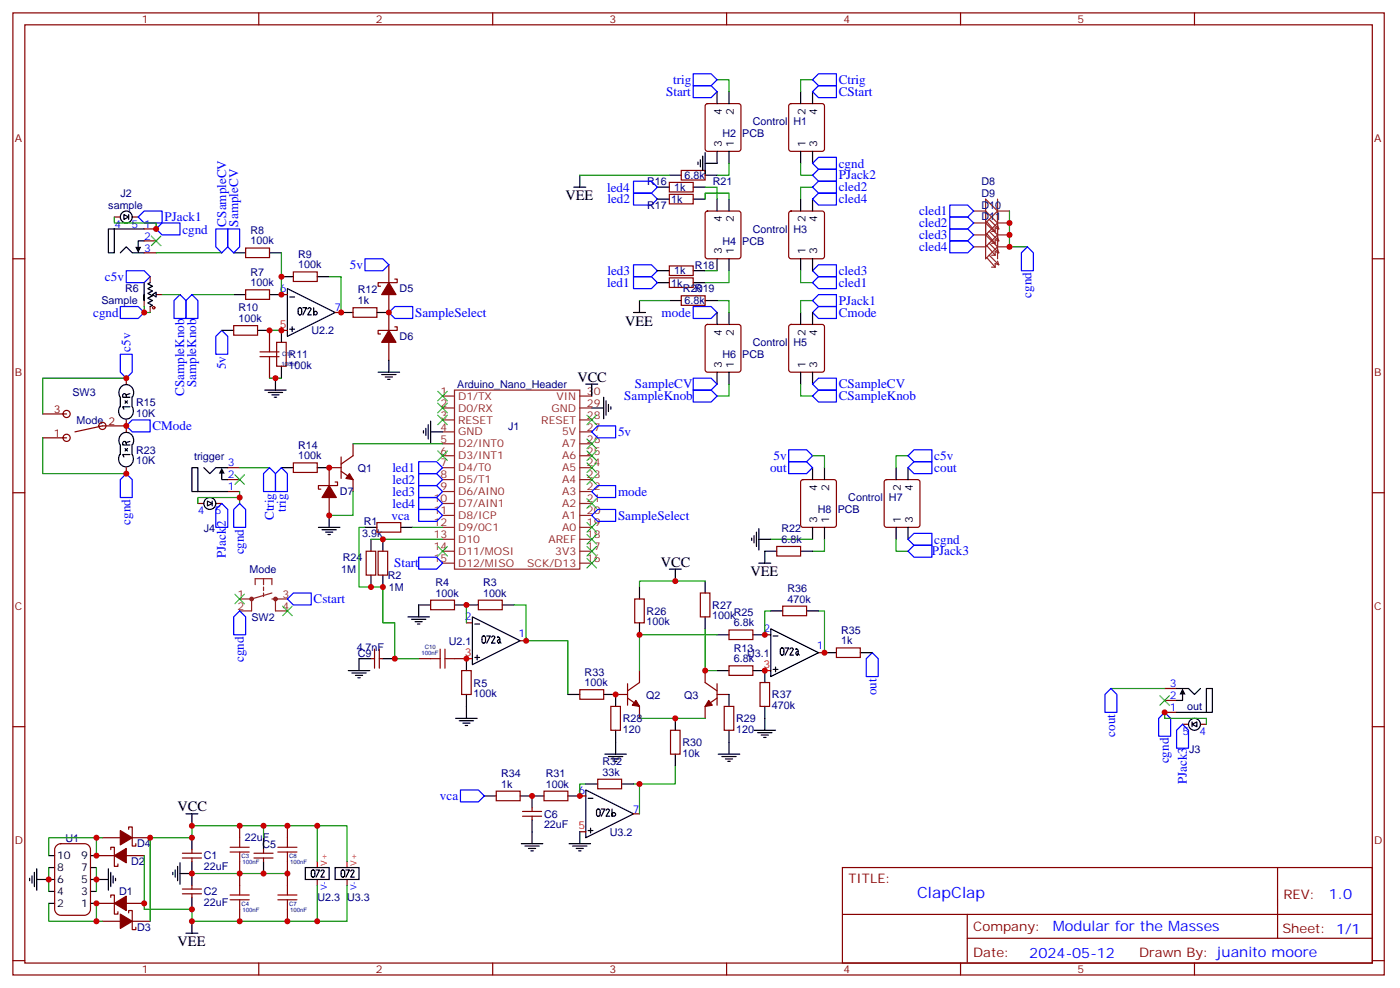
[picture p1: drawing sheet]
<svg xmlns="http://www.w3.org/2000/svg" width="414mm" height="292mm" viewBox="0 0 414 292" stroke-linecap="round" stroke-linejoin="round" font-family="sans-serif">
<g fill="none" stroke="#870000" stroke-width=".35">
<path d="M3.8 3.8h405.4v284.3h-405.4zM7.3 7.3h398.3v277.3h-398.3zM76.5 3.8v3.5M145.6 3.8v3.5M214.8 3.8v3.5M283.9 3.8v3.5M353.1 3.8v3.5M208.7 30.8l.4-.2h9.2l.5 .2 .2 .5v12.7l-.2 .5-.5 .2h-9.2l-.5-.2-.2-.5v-12.7zM233.3 30.8l.5-.2h9.2l.5 .2 .2 .5v12.7l-.2 .5-.5 .2h-9.2l-.5-.2-.2-.5v-12.7zM197.8 57.4h7.1v2.9h-7.1zM197.8 53.9h7.1v2.8h-7.1zM201.4 50.4h7v2.8h-7z"/>
<path d="M3.8 76.5h3.5M33.8 64.1h1.8M39.1 64.1h1.8M42.6 67.7h3.5M42.6 71.2h3.5M42.6 74.7h3.5M72.6 73.3h7.1v2.8h-7.1zM114.9 78.2v5.3M197.8 78.6h7.1v2.8h-7.1zM208.7 62.6l.4-.2h9.2l.5 .2 .2 .5v12.7l-.2 .5-.5 .2h-9.2l-.5-.3-.2-.4v-12.7zM233.3 62.6l.5-.2h9.2l.5 .2 .2 .5v12.7l-.2 .5-.5 .2h-9.2l-.5-.3-.2-.4v-12.7zM405.6 76.5h3.6"/>
<path d="M46.1 87.1h1.8M69.1 96.2h7v2.9h-7zM72.6 85.7h7.1v2.8h-7.1zM79.7 97.6v3.6M83.2 97.6h1.7M83.2 87.1h1.7M86.7 80.4h7.1v2.8h-7.1zM99.1 92.4h1.7M104.4 90.9h7v2.9h-7zM114.9 87.1v10.5M116.7 82.5h.7v1h-5.6v1.1h.7M116.7 96.6h.7v1h-5.6v1.1h.7"/>
<path d="M197.8 82.1h7.1v2.8h-7.1zM201.4 87.4h7v2.8h-7zM208.7 96.1l.4-.2h9.2l.5 .2 .2 .5v12.7l-.2 .5-.5 .2h-9.2l-.5-.2-.2-.5v-12.7zM233.3 96.1l.5-.2h9.2l.5 .2 .2 .5v12.7l-.2 .5-.5 .2h-9.2l-.5-.2-.2-.5v-12.7zM37.3 111.8v1.7M79.7 108.2v3.6M81.8 101.2h2.8v7h-2.8zM114.9 101.2v5.3M12.6 122.3h7.1M12.6 129.4h7.1M37.3 124.1v3.5M37.3 138.2v1.8"/>
<path d="M37.3 125.9h-7l-8.1 1.7M67.3 138.2h3.5M86.7 136.8h7.1v2.8h-7.1zM100.8 139.3l3.6 2.4v3.6M100.8 138.2h-3.5v5.3M100.8 135v6.4M104.4 131.2v3.5l-3.6 2.5M3.8 145.6h3.5M58.5 148.8h1.8M63.8 148.8h1.7M67.3 145.3h3.5M67.3 141.7h3.5"/>
<path d="M97.3 147v5.3M99.1 142.5h.7v1h-5.7v1.1h.7M111.4 154.4h7.1v2.9h-7.1zM236.9 142l.4-.3h9.2l.5 .3 .2 .5v12.7l-.2 .5-.5 .2h-9.2l-.5-.3-.2-.4v-12.7zM261.6 142l.4-.3h9.2l.5 .3 .2 .5v12.7l-.2 .5-.5 .2h-9.2l-.5-.3-.2-.4v-12.7zM405.6 145.6h3.6M108.2 162.9h2.9v7.1h-2.9zM111.8 162.9h2.8v7.1h-2.8zM127.3 177.4h7v2.8h-7zM141.4 177.4h7v2.8h-7zM187.6 177h2.8v7.1h-2.8zM207 175.3h2.8v7h-2.8z"/>
<path d="M229.6 161.5h7v2.8h-7zM231.4 179.1h7v2.9h-7zM109.6 194.7h1.1M110.7 191.8v5.7M112.1 191.8v5.7M112.1 194.7h1.1M123.8 194.7h3.5M134.3 194.7h3.6M136.5 198.2h2.8v7h-2.8zM137.9 184.1h1.7M153.7 189.4h1.8M189 198.2v3.5l-3.5 2.5"/>
<path d="M208.4 198.2v3.5l3.5 2.5M215.5 196.8h7v2.8h-7zM215.5 186.2h7v2.8h-7zM226.1 187.6h1.7M241.9 192.9h1.8M247.2 191.5h7.1v2.8h-7.1zM3.8 214.8h3.5M171.4 203.8h7v2.9h-7zM180.6 208.8h2.8v7h-2.8zM182 205.2h3.5M185.5 206.3l3.5 2.5v3.5M185.5 202.1v6.3"/>
<path d="M198.2 215.8h2.8v7.1h-2.8zM211.9 205.2h3.6M211.9 206.3l-3.5 2.5v3.5M211.9 202.1v6.3M214.1 208.8h2.8v7h-2.8zM224.6 201.7h2.9v7.1h-2.9zM344.2 210.5h3.6M344.2 207h3.6M344.2 203.5h3.6M349.5 214.1h1.8M354.8 214.1h1.8M405.6 214.8h3.6"/>
<path d="M146.7 233.8h7v2.8h-7zM154.4 239.8h5.7M157.3 238.8v1M160.8 233.8h7.1v2.8h-7.1zM171.4 235.2h1.7M176.7 230.3h7v2.8h-7zM16.7 249.9l1.2-.6h7.1a1.76 1.76 0 0 1 1.7 1.8v17.6a1.89 1.89 0 0 1-1.7 1.8h-7.1a1.89 1.89 0 0 1-1.7-1.8v-17.6zM28.5 252.9h5.3M30.3 247.6h5.3M32.7 251.1v-.7h1.1v5.6h1.1v-.7M37.3 252.9h5.3M38 245.1v-.7h1.1v5.6h1v-.7"/>
<path d="M39.1 247.6h5.3M53.9 253.6h5.6M53.9 252.2h5.6M56.7 251.1v1.1M56.7 253.6v1M70.8 244.1v3.5M70.8 254.6v7.1M75.1 253.6h5.6M75.1 252.2h5.6M77.9 251.1v1.1M77.9 253.6v1M84.9 244.1v3.5"/>
<path d="M84.9 254.6v7.1M93.8 259.9v1.8M102.6 259.9v1.8M154.4 241.2h5.7M157.3 241.2v1.1M171.4 245.8h1.7M187.3 240.5h1.7M249 256.4h156.6v28.2h-156.6zM377.6 256.4v20.9M28.5 267h5.3M30.3 272.3h5.3M32.7 265.2v-.7h1.1v5.7h1.1v-.7"/>
<path d="M37.3 267h5.3M38 269.8v-.7h1.1v5.6h1v-.7M39.1 272.3h5.3M53.9 264.2h5.6M53.9 262.7h5.6M56.7 261.7v1M56.7 264.2v1M70.8 268.7v3.6M84.9 268.7v3.6M249 270.2h156.5M285.9 277.3h119.6M285.9 270.2v14.2"/>
<path d="M3.8 283.9h3.5M76.5 284.6v3.5M145.6 284.6v3.5M214.8 284.6v3.5M283.9 284.6v3.5M353.1 284.6v3.5M405.6 283.9h3.6"/>
<circle cx="19.7" cy="122.3" r="1.06"/>
<circle cx="19.7" cy="129.4" r="1.06"/>
<circle cx="30.3" cy="125.9" r="1.06"/>
</g>
<g fill="none" stroke="#000" stroke-width=".35">
<path d="M211.9 27.1v3.5M215.5 27.1v3.5M236.6 27.1v3.5M240.2 27.1v3.5M169.6 55.3h3.5M171.4 51.8v3.5M194.3 58.8h3.5M194.3 55.3h3.5M197.8 51.8h3.6M204.9 58.8h3.5M204.9 55.3h3.5M206.3 47.9v.7"/>
<path d="M207 47.2v2.1M207.7 46.1v4.3M208.4 51.8h3.5M208.4 45.1v6.3M211.9 44.7v3.6h-3.5M211.9 58.8v3.6M215.5 44.7v3.6M215.5 58.8v3.6M236.6 44.7v3.6M236.6 58.8v3.6M240.2 44.7v3.6M240.2 58.8v3.6"/>
<path d="M33.8 67.7h-1.8v7h1.8v-7h8.8M35.6 74.7l1.7-1.7 1.8 1.7h3.5M36.6 63.4l1.4 .7-1.4 .7zM38 63.4v1.4M42.6 71.2h-1.7v1.8M69.1 74.7h3.5M79.7 74.7h3.5M211.9 76.5v3.5M215.5 76.5v3.5M236.6 76.5v3.5M240.2 76.5v3.5M42.6 83.5v5.3v-1.7"/>
<path d="M44.4 83.5l-.7 .4 1.4 .7-1.4 .7 1.4 .7-1.4 .7 1.4 .7-1.4 .7 1.4 .7-1.4 .7 1.4 .7-.7 .4M45.1 87.1l1-.7v1.4zM65.5 97.6h3.6M69.1 87.1h3.5M76.1 97.6h3.6M79.7 87.1h3.5M83.2 81.8h3.5M83.2 97.6v3.6M84.9 85.3l14.2 7.1-14.2 7zM85.7 87.8h1.4M85.7 97.3h1.4M86.4 96.6v1.4"/>
<path d="M88.5 90.9h.3a1.76 1.76 0 0 1 0 2.2h-.3M88.8 90.9h-.3a1.76 1.76 0 0 0 0 2.2h.3M89.5 90.9h1.1l-1.1 2.2M90.9 91.3l.4-.4h.4l.3 .4-1.1 1.8h1.1M92.7 90.9v2.2v-.4l.4 .4h.3l.4-.4v-.3l-.4-.4h-.3l-.4 .4M93.8 81.8h3.5M100.8 92.4h3.6M111.4 92.4h3.5M187.3 92.4h3.5M189 88.8v3.6M194.3 83.5h3.5M194.3 80h3.5"/>
<path d="M197.8 88.8h3.6M204.9 83.5h3.5M204.9 80h3.5M208.4 88.8h3.5M211.9 92.4v3.5M215.5 92.4v3.5M236.6 92.4v3.5M240.2 92.4v3.5M35.6 117.4v2.8M37 118.5l.7 .7M37.7 118.5l-.7 .7M38.4 116.3l-1.1 .4v.4v-.4l-.3-.4h-.4l-.3 .4v.7h2.1"/>
<path d="M39 117.3v2.8M39.2 117.3a2.29 2.29 0 0 0-.3-3 2.29 2.29 0 0 0-3.1 0 2.29 2.29 0 0 0-.3 3M78.2 115.3h6.4M79.3 116h4.2M80.4 116.7h2.1M81.1 117.4h.7M81.4 111.8v3.5M83.2 108.2v3.6M111.8 110h6.3M112.8 110.7h4.3M113.9 111.4h2.1M114.6 112.1h.7"/>
<path d="M114.9 106.5v3.5M173.1 113.5h3.6M174.9 113.5v3.6M178.4 117.4v6.4M179.1 118.5v4.2M179.8 119.5v2.1M211.9 110v3.5M215.5 110v3.5M236.6 110v3.5M240.2 110v3.5M35.6 131.5v2.8M37 132.6l.7 .7"/>
<path d="M37.7 132.6l-.7 .7M38.4 120.2h-2.1l.3 .7M38.4 134.3h-2.1l.3 .7M38.4 130.5l-1.1 .3v.4v-.4l-.3-.3h-.4l-.3 .3v.7h2.1M39 131.4v2.8M39.1 120.2a2.29 2.29 0 0 1-.3 3.1 2.29 2.29 0 0 1-3.1 0 2.29 2.29 0 0 1-.3-3.1M39.1 134.3a2.29 2.29 0 0 1-.3 3.1 2.29 2.29 0 0 1-3.1 0 2.29 2.29 0 0 1-.3-3.1M39.2 131.4a2.29 2.29 0 0 0-.3-3 2.29 2.29 0 0 0-3.1 0 2.29 2.29 0 0 0-.3 3M60.3 138.2l1.7 1.8 1.8-1.8h3.5M65.5 140v1.7h1.8M83.2 138.2h3.5M93.8 138.2h3.5"/>
<path d="M125.2 127.3v.7M125.9 126.6v2.1M126.6 125.5v4.3M127.3 127.6h3.5M127.3 124.5v6.3M174.9 120.6h3.5M180.6 120.2v.7M240.2 138.2v3.5M243.7 138.2v3.5M264.9 138.2v3.5M268.4 138.2v3.5M58.5 145.3h-1.8v-7.1h1.8v7.1h8.8"/>
<path d="M61.3 148.1l1.4 .7-1.4 .7zM62.7 148.1v1.4M94.1 155.9h6.4M95.2 156.6h4.2M96.2 157.3h2.2M96.9 158h.7M97.3 152.3v3.6M107.9 155.9h3.5M109.6 159.4v3.5M113.2 159.4v3.5M118.5 155.9h3.5M222.2 159v.7"/>
<path d="M222.9 158.3v2.1M223.6 157.3v4.2M224.3 159.4h3.5M224.3 156.2v6.4M240.2 155.9v3.5M243.7 155.9v3.5M264.9 155.9v3.5M268.4 155.9v3.5M109.6 170v3.5M113.2 170v3.5M127.3 178.8h-3.5v3.5M134.3 178.8h7.1"/>
<path d="M148.4 178.8h3.6M189 173.5v3.5M197.8 168.2h3.6M199.6 168.2v3.5M208.4 171.7v3.6M224.3 166.4h3.5M229.6 162.9h-3.5v3.5M236.6 162.9h3.6M102.9 198.2h6.4M104 198.9h4.2M105.1 199.6h2.1M109.6 194.7h-3.5v3.5"/>
<path d="M113.2 194.7h3.5M120.6 182.3h6.3M121.6 183h4.3M122.7 183.7h2.1M123.4 184.4h.7M137.9 194.7v3.5M139.6 182.3l14.1 7.1-14.1 7zM140.3 184.4h1.4M140.3 194.3h1.4M141 193.6v1.4M142.8 188h.4a1.76 1.76 0 0 1 0 2.1h-.4M143.2 188h-.4a1.76 1.76 0 0 0 0 2.1h.4"/>
<path d="M143.9 188h1l-1 2.1M145.3 188.3l.3-.3h.4l.3 .3-1 1.8h1M147.4 188.3h-.4h.4l.3 .4v.3h-.3l-.4 .4v.3l.4 .4M147.7 189v.7l-.3 .4 .3-.4 .4 .4M189 184.1v3.5M208.4 182.3v3.5M211.9 198.2h3.6M211.9 187.6h3.6M222.5 198.2h3.6v3.5M222.5 187.6h3.6M227.8 185.8l14.1 7.1-14.1 7.1zM227.8 180.6h3.6"/>
<path d="M228.5 188h1.4M228.5 197.8h1.4M229.2 197.1v1.4M231 191.5h.4a1.76 1.76 0 0 1 0 2.1h-.4M231.4 191.5h-.4a1.76 1.76 0 0 0 0 2.1h.4M232.1 191.5h1l-1 2.1M233.5 191.8l.3-.3h.4l.3 .3-1 1.8h1M235.6 191.8h-.4h.4l.3 .4v.3h-.3l-.4 .4v.4l.4 .3M235.9 192.5v.8l-.3 .3 .3-.3 .4 .3M238.4 180.6h3.5M243.7 192.9h3.5M254.3 192.9h3.5"/>
<path d="M105.8 200.3h.7M134.7 212.3h6.3M135.7 213h4.3M136.8 213.7h2.1M137.5 214.4h.7M137.9 205.2v7.1M167.9 205.2h3.5M178.4 205.2h3.6v3.6M182 215.8v7.1M199.6 212.3v3.5M215.5 205.2v3.6M215.5 215.8v7.1"/>
<path d="M222.9 215.8h6.3M223.9 216.5h4.3M225 217.2h2.1M225.7 217.9h.7M226.1 208.8v7M347.8 203.5h3.5l1.8 1.7 1.7-1.7M347.8 210.5h8.8v-7h1.8v7h-1.8M349.5 205.2v1.8h-1.7M352.4 214.1l1.4-.7v1.4zM352.4 213.4v1.4M143.2 235.2h3.5M153.7 235.2h7.1"/>
<path d="M157.3 235.2v3.6M167.9 235.2h3.5M173.1 233.5l14.2 7-14.2 7.1zM173.1 231.7h3.6M173.8 235.9h1.5M176.7 239.1h.3a1.76 1.76 0 0 1 0 2.1h-.3M177 239.1h-.3a1.76 1.76 0 0 0 0 2.1h.3M177.7 239.1h1.1l-1.1 2.1M178.8 222.9h6.3M179.1 239.5l.4-.4h.3l.4 .4-1.1 1.7h1.1M179.8 223.6h4.3M180.9 239.1v2.1v-.3l.4 .3h.3l.4-.3v-.4l-.4-.3h-.3l-.4 .3"/>
<path d="M180.9 224.3h2.1M181.6 225h.7M183.7 231.7h3.6M199.6 222.9v3.5M212.3 222.9h6.4M213.4 223.6h4.2M214.4 224.3h2.1M215.1 225h.7M8.7 259.6v.7M9.5 258.9v2.1M10.2 257.8v4.2M10.9 259.9h5.3"/>
<path d="M10.9 256.8v6.3M14.4 256.4h1.8M14.4 252.9h1.8M26.7 259.9h5.3M26.7 256.4h1.8M26.7 252.9h1.8M32 256.8v6.3M32.7 257.8v4.2M33.4 258.9v2.1M34.1 259.6v.7M51.1 257.8v.7M51.8 257.1v2.1"/>
<path d="M52.5 256v4.3M53.2 258.2h3.5M53.2 255v6.3M55 240.5h3.5M56.7 240.5v3.6M56.7 247.6v3.5M56.7 254.6v7.1M77.9 247.6v3.5M77.9 254.6v3.6M90.2 256.4h7.1v3.5h-7.1zM92.4 257.1h.3a1.76 1.76 0 0 1 0 2.1h-.3M92.7 257.1h-.3a1.76 1.76 0 0 0 0 2.1h.3"/>
<path d="M93.4 257.1h1.1l-1.1 2.1M94.8 257.5l.4-.4h.3l.4 .4-1.1 1.7h1.1M99.1 256.4h7v3.5h-7zM101.2 257.1h.3a1.76 1.76 0 0 1 0 2.1h-.3M101.5 257.1h-.3a1.76 1.76 0 0 0 0 2.1h.3M102.2 257.1h1.1l-1.1 2.1M103.6 257.5l.4-.4h.4l.3 .4-1.1 1.7h1.1M154.1 249.3h6.3M155.2 250h4.2M156.2 250.8h2.1M156.9 251.5h.7M157.3 242.3v7"/>
<path d="M168.2 249.3h6.4M169.3 250h4.2M170.3 250.8h2.1M171 251.5h.7M171.4 245.8v3.5M173.8 245.5h1.5M174.6 244.8v1.4M14.4 267h1.8M14.4 263.5h1.8M26.7 267h1.8M26.7 263.5h1.8M55 275.8h3.5"/>
<path d="M56.7 265.2v3.5M56.7 272.3v3.5"/>
<circle cx="37.3" cy="64.1" r="1.76"/>
<circle cx="62" cy="148.8" r="1.76"/>
<circle cx="353.1" cy="214.1" r="1.76"/>
</g>
<g fill="#870000" stroke="#870000" stroke-width=".35">
<path d="M33.8 267l3.5-2.1v4.2z"/>
<path d="M33.8 252.9l3.5-2.1v4.2z"/>
<path d="M35.6 270.2l3.5 2.1-3.5 2.1z"/>
<path d="M35.6 245.5l3.5 2.1-3.5 2.1z"/>
<path d="M114.9 83.5l2.2 3.6h-4.3z"/>
<path d="M114.9 97.6l2.2 3.6h-4.3z"/>
<path d="M103.3 140l1.1 1.7-2.2-.3z"/>
<path d="M97.3 143.5l2.1 3.5h-4.2z"/>
<path d="M188 207l1 1.8-2.1-.4z"/>
<path d="M209.5 207l1 1.4-2.1 .4z"/>
</g>
<g fill="none" stroke="#008700" stroke-width=".35">
<path d="M211.9 23.6h3.6v3.5M240.2 23.6h-3.6v3.5M171.4 51.8h26.4M208.4 58.8v-1.7h7.1v1.7M208.4 55.3h3.5v3.5M215.5 48.3v3.5h-3.6M236.6 48.3v3.5h3.6M240.2 55.3h-3.6v3.5M33.8 64.1v1.8h12.3v1.8M46.1 74.7h19.4M83.2 74.7v12.4M298.4 62.4v10.6h5.3"/>
<path d="M42.6 90.6v1.8h1.8M47.9 87.1h5.3M56.7 87.1h12.4M79.7 97.6h3.5M97.3 81.8h3.5v10.6M189 88.8h8.8M208.4 80h3.5M211.9 88.8h3.6v3.6M215.5 80v3.5h-7.1M236.6 80v3.5h3.6M240.2 88.8h-3.6v3.6M37.3 111.8h-24.7v10.5"/>
<path d="M79.7 111.8h3.5M215.5 113.5v3.6h-3.6M236.6 113.5v3.6h3.6M12.6 129.4v10.6h24.7M70.8 138.2h8.9M104.4 131.2h26.4M240.2 134.7h3.5v3.5M268.4 134.7h-3.5v3.5M70.8 147h-12.3v1.8M70.8 145.3v3.5M104.4 145.3v7h-7.1M107.9 155.9h-1.8v17.6h7.1v10.6h3.5v10.6h7.1"/>
<path d="M109.6 159.4h21.2M122 155.9h8.8M227.8 159.4h12.4M243.7 159.4v3.5h-3.5M264.9 159.4v3.5h3.5M137.9 178.8v5.3M152 178.8h3.5v10.6h12.4v15.8M208.4 171.7h-19.4v1.8M208.4 185.8v12.4h3.5M211.9 187.6h-22.9v10.6M227.8 180.6h-1.7v7M241.9 180.6h1.8v12.3"/>
<path d="M189 212.3h19.4M328.4 203.5h15.8M344.2 210.5v1.8h12.4v1.8M173.1 231.7h-1.7v3.5M187.3 231.7h1.7v8.8M199.6 226.4v5.3h-10.6M14.4 256.4v7.1M28.5 247.6v5.3M28.5 256.4v7.1M30.3 247.6h-15.9v5.3M42.6 252.9v15.8h14.1v3.6h37.1v-10.6M56.7 258.2h28.2"/>
<path d="M77.9 244.1v3.5M93.8 254.6v-10.5h-37.1v3.5h-12.3v24.7M93.8 244.1h8.8v10.5M14.4 267v5.3h15.9M28.5 267v5.3M102.6 261.7v10.6h-8.8"/>
</g>
<g fill="none" stroke="#a10000" stroke-width=".35">
<path d="M76.8 104h5.7M76.8 105.4h5.7M79.7 101.2v2.8M79.7 105.4v2.8M127.3 194.7h2.8M130.1 191.8v5.7M131.5 191.8v5.7M131.5 194.7h2.8M68 251.8h5.7M68 250.4h5.7M70.8 247.6v2.8M70.8 251.8v2.8"/>
<path d="M82.1 251.8h5.7M82.1 250.4h5.7M84.9 247.6v2.8M84.9 251.8v2.8M68 265.9h5.7M68 264.5h5.7M70.8 261.7v2.8M70.8 265.9v2.8M82.1 265.9h5.7M82.1 264.5h5.7M84.9 261.7v2.8M84.9 265.9v2.8"/>
<circle cx="45.4" cy="90.9" r=".35"/>
</g>
<g fill="none" stroke="#8c2424" stroke-width=".35">
<path d="M294.9 58.8v17.7M287.8 62.4h3.5l3.6 3.5M287.8 65.9h3.5M287.8 69.4h3.5M291.3 65.9l3.6 3.5M291.3 69.4l3.6 3.6M291.7 65.5l2.4 2.9M291.7 69.1l2.4 2.8M291.7 72.6l2.4 2.8M291.7 76.1l2.4 2.9M292.4 64.8l2.8 2.9M292.4 68.4l-1.1 1"/>
<path d="M292.4 68.4l2.8 2.8M292.4 71.9l2.8 2.8M292.4 75.4l2.8 2.8M293.1 68.4h1M293.1 71.9h1M293.1 75.4h1M293.1 79h1M294.9 62.4l-3.6-3.6v17.7l3.6-3.5M294.9 62.4l-3.6 3.5M294.9 66.6l.3 1.1M294.9 62.4h3.5M294.9 65.9l-2.5 2.5"/>
<path d="M294.9 70.1l.3 1.1M294.9 65.9h3.5M294.9 69.4l-3.6 3.6h-3.5M294.9 73.7l.3 1M294.9 69.4h3.5M294.9 77.2l.3 1M294.9 73h3.5M295.2 67.7l-1.1-.4v1.1M295.2 71.2l-1.1-.4v1.1M295.2 74.7l-1.1-.3v1M295.2 78.2l-1.1-.3v1.1M42.6 88.8v1.8"/>
<path d="M44.4 81.8v1.7M44.4 90.6v1.8M130.8 117.1h3.5M134.3 115.3h37.1v52.9h-37.1zM171.4 117.1h3.5M130.8 120.6h3.5M130.8 124.1h3.5M130.8 127.6h3.5M130.8 131.2h3.5M130.8 134.7h3.5M130.8 138.2h3.5M171.4 120.6h3.5"/>
<path d="M171.4 124.1h3.5M171.4 127.6h3.5M171.4 131.2h3.5M171.4 134.7h3.5M171.4 138.2h3.5M130.8 141.7h3.5M130.8 145.3h3.5M130.8 148.8h3.5M130.8 152.3h3.5M130.8 155.9h3.5M130.8 159.4h3.5M171.4 141.7h3.5"/>
<path d="M171.4 145.3h3.5M171.4 148.8h3.5M171.4 152.3h3.5M171.4 155.9h3.5M171.4 159.4h3.5M70.8 177h3.6M74.4 177v3.6h-3.6M75.4 172.8v-1.8h5v1.8M77.9 171v1.8M77.9 173.5v1.1M77.9 175.3v1M80.4 177h4.5"/>
<path d="M80.4 175.3l-6 1.7M81.4 177v3.6h3.5M130.8 162.9h3.5M130.8 166.4h3.5M171.4 162.9h3.5M171.4 166.4h3.5"/>
</g>
<path d="M137.9 194.7h1.7M226.1 198.2h1.7M93.8 254.6v1.8M102.6 254.6v1.8" fill="none" stroke="#f00" stroke-width=".35"/>
<g fill="none" stroke="#00f" stroke-width=".35">
<path d="M204.9 21.8h5.3l1.7 1.8-1.7 1.7h-5.3zM204.9 25.3h5.3l1.7 1.8-1.7 1.8h-5.3zM240.2 23.6l1.7-1.8h5.3v3.5h-5.3zM240.2 27.1l1.7-1.8h5.3v3.6h-5.3zM187.3 57.1h5.2l1.8 1.7-1.8 1.8h-5.2zM187.3 53.6h5.2l1.8 1.7-1.8 1.8h-5.2zM240.2 51.8l1.7-1.8h5.3v3.6h-5.3zM240.2 48.3l1.7-1.8h5.3v3.5h-5.3zM241.9 53.6h5.3v3.5h-5.3l-1.7-1.8zM241.9 57.1h5.3v3.5h-5.3l-1.7-1.8zM42.6 62.4h5.3v3.5h-5.3l-1.7-1.8zM46.1 67.7l1.8-1.8h5.3v3.5h-5.3z"/>
<path d="M63.8 67.7h3.5v5.3l-1.8 1.7-1.7-1.7zM67.3 67.7h3.5v5.3l-1.7 1.7-1.8-1.7zM107.9 76.5h5.3l1.7 1.7-1.7 1.8h-5.3zM187.3 78.2h5.2l1.8 1.8-1.8 1.8h-5.2zM241.9 78.2h5.3v3.6h-5.3l-1.7-1.8zM280.7 60.6h5.3l1.8 1.8-1.8 1.7h-5.3zM280.7 64.1h5.3l1.8 1.8-1.8 1.8h-5.3zM280.7 67.7h5.3l1.8 1.7-1.8 1.8h-5.3zM280.7 71.2h5.3l1.8 1.8-1.8 1.7h-5.3zM303.7 73l1.7 1.7v5.3h-3.5v-5.3zM35.6 90.6h5.3l1.7 1.8-1.7 1.7h-5.3zM37.3 80h5.3l1.8 1.8-1.8 1.7h-5.3z"/>
<path d="M53.2 87.1l1.8 1.7v5.3h-3.6v-5.3zM56.7 87.1l1.8 1.7v5.3h-3.5v-5.3zM65.5 97.6l1.8 1.8v5.3h-3.5v-5.3zM114.9 92.4l1.8-1.8h5.3v3.5h-5.3zM187.3 81.8h5.2l1.8 1.7-1.8 1.8h-5.2zM204.9 90.6h5.3l1.7 1.8-1.7 1.7h-5.3zM240.2 92.4l1.7-1.8h5.3v3.5h-5.3zM240.2 88.8l1.7-1.7h5.3v3.5h-5.3zM241.9 81.8h5.3v3.5h-5.3l-1.7-1.8zM35.6 104.7h3.5v5.3l-1.8 1.8-1.7-1.8zM204.9 115.3h5.3l1.7 1.8-1.7 1.7h-5.3zM204.9 111.8h5.3l1.7 1.7-1.7 1.8h-5.3z"/>
<path d="M240.2 113.5l1.7-1.7h5.3v3.5h-5.3zM240.2 117.1l1.7-1.8h5.3v3.5h-5.3zM37.3 125.9l1.8-1.8h5.3v3.5h-5.3zM37.3 140l1.8 1.7v5.3h-3.5v-5.3zM79.7 138.2l1.7 1.8v5.3h-3.5v-5.3zM83.2 138.2l1.7 1.8v5.3h-3.5v-5.3zM123.8 136.5h5.2l1.8 1.7-1.8 1.8h-5.2zM123.8 140h5.2l1.8 1.7-1.8 1.8h-5.2zM174.9 127.6l1.8-1.7h5.3v3.5h-5.3zM233.1 132.9h5.3l1.8 1.8-1.8 1.8h-5.3zM233.1 136.5h5.3l1.8 1.7-1.8 1.8h-5.3zM268.4 134.7l1.8-1.8h5.2v3.6h-5.2z"/>
<path d="M268.4 138.2l1.8-1.7h5.2v3.5h-5.2zM65.5 148.8l1.8 1.8v5.3h-3.5v-5.3zM70.8 148.8l1.8 1.8v5.3h-3.5v-5.3zM123.8 143.5h5.2l1.8 1.8-1.8 1.7h-5.2zM123.8 147h5.2l1.8 1.8-1.8 1.8h-5.2zM123.8 150.6h5.2l1.8 1.7-1.8 1.8h-5.2zM174.9 145.3l1.8-1.8h5.3v3.5h-5.3zM174.9 152.3l1.8-1.7h5.3v3.5h-5.3zM268.4 159.4l1.8-1.8h5.2v3.5h-5.2zM84.9 177l1.8-1.7h5.3v3.5h-5.3zM123.8 164.7h5.2l1.8 1.7-1.8 1.8h-5.2zM268.4 162.9l1.8-1.8h5.2v3.6h-5.2z"/>
<path d="M70.8 180.6l1.8 1.7v5.3h-3.5v-5.3zM256 194.7l1.8-1.8 1.8 1.8v5.3h-3.6zM328.4 203.5l1.7 1.7v5.3h-3.5v-5.3zM342.5 212.3l1.7-1.8 1.8 1.8v5.3h-3.5zM349.5 214.1l1.8 1.7v5.3h-3.5v-5.3zM136.1 233.5h5.3l1.8 1.7-1.8 1.8h-5.3z"/>
</g>
<path d="M40 73h1.7l-.8 1.7zM65.5 138.2l.9 1.8h-1.7zM349.5 203.5l.9 1.7h-1.7z" fill="#000"/>
<g fill="none" stroke="#3c3" stroke-width=".35">
<path d="M44.7 69.8l2.9 2.8M47.6 69.8l-2.9 2.8M129.4 119.2l2.8 2.8M129.4 115.6l2.8 2.9M132.2 115.6l-2.8 2.9M132.2 119.2l-2.8 2.8M129.4 122.7l2.8 2.8M129.4 133.3l2.8 2.8M132.2 122.7l-2.8 2.8M132.2 133.3l-2.8 2.8M173.5 122.7l2.8 2.8M173.5 136.8l2.8 2.8"/>
<path d="M173.5 133.3l2.8 2.8M173.5 129.8l2.8 2.8M176.3 122.7l-2.8 2.8M176.3 136.8l-2.8 2.8M176.3 133.3l-2.8 2.8M176.3 129.8l-2.8 2.8M69.4 140.3l2.8 2.9M72.2 140.3l-2.8 2.9M173.5 158l2.8 2.8M173.5 154.4l2.8 2.9M173.5 147.4l2.8 2.8M173.5 140.3l2.8 2.9"/>
<path d="M176.3 158l-2.8 2.8M176.3 154.4l-2.8 2.9M176.3 147.4l-2.8 2.8M176.3 140.3l-2.8 2.9M69.4 175.6l2.8 2.8M72.2 175.6l-2.8 2.8M83.5 179.1l2.9 2.9M86.4 179.1l-2.9 2.9M129.4 161.5l2.8 2.8M132.2 161.5l-2.8 2.8M173.5 165l2.8 2.9M173.5 161.5l2.8 2.8"/>
<path d="M176.3 165l-2.8 2.9M176.3 161.5l-2.8 2.8M342.8 205.6l2.9 2.8M345.7 205.6l-2.9 2.8"/>
</g>
<g fill="none" stroke="#8c2424" stroke-width=".71">
<circle cx="74.4" cy="177" r=".35"/>
<circle cx="81.4" cy="177" r=".35"/>
</g>
<g fill="#c00">
<circle cx="28.5" cy="247.6" r=".88"/>
<circle cx="28.5" cy="272.3" r=".88"/>
<circle cx="44.4" cy="247.6" r=".88"/>
<circle cx="42.6" cy="267" r=".88"/>
<circle cx="14.4" cy="259.9" r=".88"/>
<circle cx="28.5" cy="259.9" r=".88"/>
<circle cx="56.7" cy="258.2" r=".88"/>
<circle cx="70.8" cy="258.2" r=".88"/>
<circle cx="56.7" cy="247.6" r=".88"/>
<circle cx="70.8" cy="244.1" r=".88"/>
<circle cx="56.7" cy="268.7" r=".88"/>
<circle cx="70.8" cy="272.3" r=".88"/>
<circle cx="56.7" cy="272.3" r=".88"/>
<circle cx="56.7" cy="244.1" r=".88"/>
<circle cx="137.9" cy="194.7" r=".88"/>
<circle cx="137.9" cy="178.8" r=".88"/>
<circle cx="83.2" cy="87.1" r=".88"/>
<circle cx="83.2" cy="81.8" r=".88"/>
<circle cx="83.2" cy="97.6" r=".88"/>
<circle cx="79.7" cy="97.6" r=".88"/>
<circle cx="81.4" cy="111.8" r=".88"/>
<circle cx="100.8" cy="92.4" r=".88"/>
<circle cx="114.9" cy="92.4" r=".88"/>
<circle cx="97.3" cy="138.2" r=".88"/>
<circle cx="298.4" cy="65.9" r=".88"/>
<circle cx="298.4" cy="69.4" r=".88"/>
<circle cx="298.4" cy="73" r=".88"/>
<circle cx="42.6" cy="92.4" r=".88"/>
<circle cx="344.2" cy="210.5" r=".88"/>
<circle cx="70.8" cy="147" r=".88"/>
<circle cx="46.1" cy="67.7" r=".88"/>
<circle cx="28.5" cy="252.9" r=".88"/>
<circle cx="28.5" cy="267" r=".88"/>
<circle cx="37.3" cy="125.9" r=".88"/>
<circle cx="37.3" cy="111.8" r=".88"/>
<circle cx="37.3" cy="140" r=".88"/>
<circle cx="97.3" cy="152.3" r=".88"/>
<circle cx="77.9" cy="244.1" r=".88"/>
<circle cx="189" cy="187.6" r=".88"/>
<circle cx="208.4" cy="198.2" r=".88"/>
<circle cx="199.6" cy="171.7" r=".88"/>
<circle cx="199.6" cy="212.3" r=".88"/>
<circle cx="171.4" cy="235.2" r=".88"/>
<circle cx="155.5" cy="189.4" r=".88"/>
<circle cx="189" cy="231.7" r=".88"/>
<circle cx="157.3" cy="235.2" r=".88"/>
<circle cx="109.6" cy="173.5" r=".88"/>
<circle cx="113.2" cy="159.4" r=".88"/>
<circle cx="116.7" cy="194.7" r=".88"/>
<circle cx="113.2" cy="173.5" r=".88"/>
<circle cx="93.8" cy="244.1" r=".88"/>
<circle cx="93.8" cy="272.3" r=".88"/>
<circle cx="84.9" cy="272.3" r=".88"/>
<circle cx="84.9" cy="258.2" r=".88"/>
<circle cx="77.9" cy="258.2" r=".88"/>
<circle cx="84.9" cy="244.1" r=".88"/>
<circle cx="226.1" cy="187.6" r=".88"/>
<circle cx="243.7" cy="192.9" r=".88"/>
<circle cx="226.1" cy="198.2" r=".88"/>
<circle cx="182" cy="205.2" r=".88"/>
</g>
<text font-size="4.6" fill="#00f" x="271.1" y="265.4">ClapClap</text>
<g font-size="4.2">
<text x="167.1" y="59.2">VEE</text>
<text x="184.8" y="96.2">VEE</text>
<text x="170.7" y="112.8">VCC</text>
<text x="195.4" y="167.5">VCC</text>
<text x="221.8" y="170.3">VEE</text>
<text x="52.5" y="239.8">VCC</text>
<text x="52.5" y="279.7">VEE</text>
</g>
<g font-size="4.2" fill="#00f">
<text x="392.8" y="265.7">1.0</text>
<text x="311.2" y="275.2">Modular for the Masses</text>
<text x="304.2" y="283">2024-05-12</text>
</g>
<g font-size="3.9" fill="#00f">
<text x="196.9" y="28.4">Start</text>
<text x="199" y="24.8">trig</text>
<text x="247.9" y="24.8">Ctrig</text>
<text x="247.9" y="28.4">CStart</text>
<text x="247.9" y="53">PJack2</text>
<text x="247.9" y="49.6">cgnd</text>
<text x="179.5" y="56.6">led4</text>
<text x="247.9" y="56.6">cled2</text>
<text x="48.6" y="65.4">PJack1</text>
<text x="179.5" y="60.1">led2</text>
<text x="247.9" y="60.1">cled4</text>
<text x="271.7" y="63.6">cled1</text>
<text x="53.9" y="69">cgnd</text>
<text x="66.8" y="67" transform="rotate(-90 66.8 67)">CSampleCV</text>
<text x="70.4" y="67" transform="rotate(-90 70.4 67)">SampleCV</text>
<text x="271.7" y="67.1">cled2</text>
<text x="271.7" y="70.7">cled3</text>
<text x="271.7" y="74.2">cled4</text>
<text x="31" y="83">c5v</text>
<text x="103.4" y="79.4">5v</text>
<text x="179.5" y="81.3">led3</text>
<text x="247.9" y="81.2">cled3</text>
<text x="179.5" y="84.8">led1</text>
<text x="247.9" y="84.8">cled1</text>
<text x="304.9" y="88" transform="rotate(-90 304.9 88)">cgnd</text>
<text x="27.5" y="93.6">cgnd</text>
<text x="122.7" y="93.6">SampleSelect</text>
<text x="195.6" y="93.6">mode</text>
<text x="247.9" y="93.6">Cmode</text>
<text x="247.9" y="90.1">PJack1</text>
<text x="38.6" y="104" transform="rotate(-90 38.6 104)">c5v</text>
<text x="66.7" y="109.2" transform="rotate(-90 66.7 109.2)">5v</text>
<text x="54.5" y="117" transform="rotate(-90 54.5 117)">CSampleKnob</text>
<text x="58" y="114.5" transform="rotate(-90 58 114.5)">SampleKnob</text>
<text x="184.5" y="118.3">SampleKnob</text>
<text x="187.7" y="114.8">SampleCV</text>
<text x="247.9" y="118.3">CSampleKnob</text>
<text x="247.9" y="114.8">CSampleCV</text>
<text x="45.1" y="127.2">CMode</text>
<text x="182.7" y="128.9">5v</text>
<text x="228.6" y="135.9">5v</text>
<text x="276.2" y="136">c5v</text>
<text x="116" y="139.5">led1</text>
<text x="116" y="143">led2</text>
<text x="227.6" y="139.5">out</text>
<text x="276.2" y="139.5">cout</text>
<text x="116" y="146.5">led3</text>
<text x="182.7" y="146.5">mode</text>
<text x="38.6" y="155.1" transform="rotate(-90 38.6 155.1)">cgnd</text>
<text x="80.9" y="153.7" transform="rotate(-90 80.9 153.7)">Ctrig</text>
<text x="84.4" y="151.2" transform="rotate(-90 84.4 151.2)">trig</text>
<text x="115.7" y="153.6">vca</text>
<text x="116" y="150.1">led4</text>
<text x="182.7" y="153.6">SampleSelect</text>
<text x="276.2" y="160.7">cgnd</text>
<text x="66.7" y="164.9" transform="rotate(-90 66.7 164.9)">PJack2</text>
<text x="72.1" y="163.9" transform="rotate(-90 72.1 163.9)">cgnd</text>
<text x="116.5" y="167.7">Start</text>
<text x="275.4" y="164.1">PJack3</text>
<text x="92.7" y="178.3">Cstart</text>
<text x="72.1" y="195.6" transform="rotate(-90 72.1 195.6)">cgnd</text>
<text x="259" y="205.5" transform="rotate(-90 259 205.5)">out</text>
<text x="329.6" y="217.7" transform="rotate(-90 329.6 217.7)">cout</text>
<text x="345.5" y="225.6" transform="rotate(-90 345.5 225.6)">cgnd</text>
<text x="350.8" y="231.7" transform="rotate(-90 350.8 231.7)">PJack3</text>
<text x="130" y="236.4">vca</text>
</g>
<g font-size="3.9" fill="#800">
<text x="250.8" y="261">TITLE:</text>
<text x="379.4" y="265.7">REV:</text>
<text x="287.7" y="275.2">Company:</text>
<text x="379" y="275.8">Sheet: 1/1</text>
<text x="287.7" y="282.9">Date:</text>
<text x="336.7" y="282.9">Drawn By: juanito moore</text>
</g>
<g font-size="3.2" fill="#800">
<text x="41.9" y="6.8">1</text>
<text x="111.1" y="6.8">2</text>
<text x="180.2" y="6.8">3</text>
<text x="249.3" y="6.8">4</text>
<text x="318.5" y="6.8">5</text>
<text x="4.3" y="41.9">A</text>
<text x="406.2" y="41.9">A</text>
<text x="4.3" y="111.1">B</text>
<text x="406.2" y="111.1">B</text>
<text x="15.9" y="122">3</text>
<text x="15.9" y="129">1</text>
<text x="4.3" y="180.2">C</text>
<text x="406.2" y="180.2">C</text>
<text x="4.3" y="249.3">D</text>
<text x="406.2" y="249.3">D</text>
<text x="41.9" y="287.6">1</text>
<text x="111.1" y="287.6">2</text>
<text x="180.2" y="287.6">3</text>
<text x="249.3" y="287.6">4</text>
<text x="318.5" y="287.6">5</text>
</g>
<g font-size="3.2">
<text x="213.4" y="33.9" transform="rotate(-90 213.4 33.9)">4</text>
<text x="216.9" y="33.9" transform="rotate(-90 216.9 33.9)">2</text>
<text x="238.1" y="33.9" transform="rotate(-90 238.1 33.9)">2</text>
<text x="241.6" y="33.9" transform="rotate(-90 241.6 33.9)">4</text>
<text x="213.4" y="43.4" transform="rotate(-90 213.4 43.4)">3</text>
<text x="216.9" y="43.4" transform="rotate(-90 216.9 43.4)">1</text>
<text x="238.1" y="43.4" transform="rotate(-90 238.1 43.4)">1</text>
<text x="241.6" y="43.4" transform="rotate(-90 241.6 43.4)">3</text>
<text x="213.4" y="65.7" transform="rotate(-90 213.4 65.7)">4</text>
<text x="216.9" y="65.7" transform="rotate(-90 216.9 65.7)">2</text>
<text x="238.1" y="65.7" transform="rotate(-90 238.1 65.7)">2</text>
<text x="241.6" y="65.7" transform="rotate(-90 241.6 65.7)">4</text>
<text x="213.4" y="75.2" transform="rotate(-90 213.4 75.2)">3</text>
<text x="216.9" y="75.2" transform="rotate(-90 216.9 75.2)">1</text>
<text x="238.1" y="75.2" transform="rotate(-90 238.1 75.2)">1</text>
<text x="241.6" y="75.2" transform="rotate(-90 241.6 75.2)">3</text>
<text x="213.4" y="99.2" transform="rotate(-90 213.4 99.2)">4</text>
<text x="216.9" y="99.2" transform="rotate(-90 216.9 99.2)">2</text>
<text x="238.1" y="99.2" transform="rotate(-90 238.1 99.2)">2</text>
<text x="241.6" y="99.2" transform="rotate(-90 241.6 99.2)">4</text>
<text x="213.4" y="108.7" transform="rotate(-90 213.4 108.7)">3</text>
<text x="216.9" y="108.7" transform="rotate(-90 216.9 108.7)">1</text>
<text x="238.1" y="108.7" transform="rotate(-90 238.1 108.7)">1</text>
<text x="241.6" y="108.7" transform="rotate(-90 241.6 108.7)">3</text>
<text x="241.6" y="145.1" transform="rotate(-90 241.6 145.1)">4</text>
<text x="245.1" y="145.1" transform="rotate(-90 245.1 145.1)">2</text>
<text x="266.3" y="145.1" transform="rotate(-90 266.3 145.1)">2</text>
<text x="269.8" y="145.1" transform="rotate(-90 269.8 145.1)">4</text>
<text x="241.6" y="154.6" transform="rotate(-90 241.6 154.6)">3</text>
<text x="245.1" y="154.6" transform="rotate(-90 245.1 154.6)">1</text>
<text x="266.3" y="154.6" transform="rotate(-90 266.3 154.6)">1</text>
<text x="269.8" y="154.6" transform="rotate(-90 269.8 154.6)">3</text>
<text x="16.9" y="257.5">8</text>
<text x="16.9" y="253.9">10</text>
<text x="24" y="257.5">7</text>
<text x="24" y="253.9">9</text>
<text x="16.9" y="261">6</text>
<text x="24" y="261">5</text>
<text x="16.9" y="268">2</text>
<text x="16.9" y="264.5">4</text>
<text x="24" y="268">1</text>
<text x="24" y="264.5">3</text>
</g>
<g font-size="3.2" fill="#000080">
<text x="213.5" y="40.6">H2</text>
<text x="219.4" y="40.6">PCB</text>
<text x="222.5" y="37.1">Control</text>
<text x="234.5" y="37.1">H1</text>
<text x="202.3" y="52.9">6.8k</text>
<text x="35.6" y="58.2">J2</text>
<text x="191.3" y="54.7">R16</text>
<text x="199.3" y="56.4">1k</text>
<text x="210.7" y="54.7">R21</text>
<text x="290.1" y="54.6">D8</text>
<text x="290.1" y="58.1">D9</text>
<text x="32" y="61.7">sample</text>
<text x="191.3" y="61.7">R17</text>
<text x="198.4" y="60">1k</text>
<text x="290.1" y="61.6">D10</text>
<text x="290.1" y="65.2">D11</text>
<text x="74" y="69.1">R8</text>
<text x="222.5" y="68.8">Control</text>
<text x="234.5" y="68.8">H3</text>
<text x="74" y="72.2">100k</text>
<text x="88.1" y="76.2">R9</text>
<text x="213.5" y="72.3">H4</text>
<text x="219.4" y="72.4">PCB</text>
<text x="74" y="81.5">R7</text>
<text x="88.1" y="79.3">100k</text>
<text x="199.3" y="81.1">1k</text>
<text x="205.4" y="79.4">R18</text>
<text x="30" y="89.9">Sample</text>
<text x="37" y="86.4">R6</text>
<text x="74" y="84.6">100k</text>
<text x="105.8" y="89.9">1k</text>
<text x="105.8" y="86.7">R12</text>
<text x="118.1" y="86.4">D5</text>
<text x="198.4" y="84.7">1k</text>
<text x="201.9" y="86.4">R20</text>
<text x="202.3" y="89.9">6.8k</text>
<text x="205.4" y="86.4">R19</text>
<text x="70.5" y="95.2">100k</text>
<text x="70.5" y="92.1">R10</text>
<text x="92.1" y="98.8">U2.2</text>
<text x="118.1" y="100.6">D6</text>
<text x="85.3" y="105.8">R11</text>
<text x="213.5" y="105.8">H6</text>
<text x="219.4" y="105.9">PCB</text>
<text x="222.5" y="102.4">Control</text>
<text x="234.5" y="102.3">H5</text>
<text x="85.3" y="109">100k</text>
<text x="21.4" y="117.1">SW3</text>
<text x="40.2" y="119.9">R15</text>
<text x="135.1" y="114.7">Arduino_Nano_Header</text>
<text x="22.6" y="125.3">Mode 2</text>
<text x="40.2" y="123.1">10K</text>
<text x="150.2" y="127">J1</text>
<text x="40.2" y="137.3">10K</text>
<text x="40.2" y="134">R23</text>
<text x="57.4" y="135.8">trigger</text>
<text x="88.1" y="135.7">100k</text>
<text x="88.1" y="132.6">R14</text>
<text x="105.8" y="139.4">Q1</text>
<text x="100.5" y="146.4">D7</text>
<text x="250.7" y="148.2">Control</text>
<text x="262.8" y="148.2">H7</text>
<text x="107.5" y="155.2">R1</text>
<text x="241.7" y="151.7">H8</text>
<text x="247.6" y="151.7">PCB</text>
<text x="60.3" y="157.2">J4</text>
<text x="107.1" y="158.8">3.9k</text>
<text x="231" y="160.4">6.8k</text>
<text x="231" y="157.3">R22</text>
<text x="101.3" y="165.8">R24</text>
<text x="73.8" y="169.3">Mode</text>
<text x="100.8" y="169.3">1M</text>
<text x="114.6" y="171.1">R2</text>
<text x="128.7" y="173.2">R4</text>
<text x="142.8" y="173.2">R3</text>
<text x="114.9" y="174.6">1M</text>
<text x="128.7" y="176.3">100k</text>
<text x="142.8" y="176.3">100k</text>
<text x="210.5" y="179.9">R27</text>
<text x="232.8" y="178.1">470k</text>
<text x="232.8" y="174.9">R36</text>
<text x="74.3" y="183.4">SW2</text>
<text x="191.1" y="184.8">100k</text>
<text x="191.1" y="181.6">R26</text>
<text x="210.5" y="183.1">100k</text>
<text x="216.9" y="185.1">6.8k</text>
<text x="216.9" y="182">R25</text>
<text x="132.6" y="190.5">U2.1</text>
<text x="248.6" y="190.4">1k</text>
<text x="248.6" y="187.3">R35</text>
<text x="105.4" y="192.3">4.7nF</text>
<text x="105.8" y="194">C9</text>
<text x="216.9" y="195.7">6.8k</text>
<text x="216.9" y="192.5">R13</text>
<text x="220.8" y="194">U3.1</text>
<text x="140" y="202.9">R5</text>
<text x="172.8" y="202.8">100k</text>
<text x="172.8" y="199.7">R33</text>
<text x="140" y="206">100k</text>
<text x="191" y="206.5">Q2</text>
<text x="202.2" y="206.5">Q3</text>
<text x="228.2" y="209.5">470k</text>
<text x="228.2" y="206.3">R37</text>
<text x="350.9" y="209.9">out</text>
<text x="184.1" y="213.4">R28</text>
<text x="217.6" y="213.4">R29</text>
<text x="184.1" y="216.6">120</text>
<text x="201.7" y="220.4">R30</text>
<text x="217.6" y="216.6">120</text>
<text x="178.1" y="226">R32</text>
<text x="201.7" y="223.7">10k</text>
<text x="351.4" y="222.5">J3</text>
<text x="148.1" y="232.8">1k</text>
<text x="148.1" y="229.6">R34</text>
<text x="161.3" y="232.8">100k</text>
<text x="161.3" y="229.5">R31</text>
<text x="178.1" y="229.2">33k</text>
<text x="160.8" y="244.8">22uF</text>
<text x="160.8" y="241.6">C6</text>
<text x="19.3" y="248.8">U1</text>
<text x="40.5" y="250.5">D4</text>
<text x="72.4" y="248.7">22uF</text>
<text x="77.6" y="250.5">C5</text>
<text x="180.2" y="247">U3.2</text>
<text x="38.7" y="255.7">D2</text>
<text x="60.3" y="257.2">22uF</text>
<text x="60.3" y="254">C1</text>
<text x="35.2" y="264.6">D1</text>
<text x="60.3" y="267.8">22uF</text>
<text x="60.3" y="264.6">C2</text>
<text x="93.8" y="266.3">U2.3</text>
<text x="102.6" y="266.3">U3.3</text>
<text x="40.5" y="275.2">D3</text>
</g>
<g font-size="3.2" fill="#00f">
<text x="33.8" y="67.3">4</text>
<text x="38.8" y="67.3">5</text>
<text x="42.6" y="67.3">1</text>
<text x="42.6" y="70.8">2</text>
<text x="42.6" y="74.4">3</text>
<text x="82.8" y="86.4">6</text>
<text x="98.9" y="92">7</text>
<text x="67.3" y="137.9">3</text>
<text x="67.3" y="141.4">2</text>
<text x="67.3" y="144.9">1</text>
<text x="58.5" y="152">4</text>
<text x="63.5" y="152">5</text>
<text x="137.4" y="183.4">2</text>
<text x="153.2" y="188.3">1</text>
<text x="225.6" y="186.9">2</text>
<text x="241.4" y="191.8">1</text>
<text x="345.8" y="203.1">3</text>
<text x="345.8" y="206.7">2</text>
<text x="345.8" y="210.2">1</text>
<text x="349.5" y="217.2">5</text>
<text x="354.6" y="217.2">4</text>
<text x="171" y="234.5">6</text>
<text x="187.1" y="240.2">7</text>
</g>
<g font-size="3.2" fill="#f00">
<text x="82.8" y="96.9">5</text>
<text x="137.4" y="194">3</text>
<text x="225.6" y="197.5">3</text>
<text x="171" y="245.1">5</text>
</g>
<g font-size="3.2" fill="#8d2323">
<text x="130.2" y="116.7">1</text>
<text x="135.4" y="118.1">D1/TX</text>
<text x="164.4" y="118.1">VIN</text>
<text x="173.5" y="116.7">30</text>
<text x="130.2" y="120.2">2</text>
<text x="130.2" y="123.8">3</text>
<text x="135.4" y="121.6">D0/RX</text>
<text x="135.4" y="125.2">RESET</text>
<text x="160" y="125.2">RESET</text>
<text x="163" y="121.6">GND</text>
<text x="173.5" y="123.8">28</text>
<text x="173.5" y="120.2">29</text>
<text x="130.2" y="127.3">4</text>
<text x="130.2" y="130.8">5</text>
<text x="135.4" y="128.7">GND</text>
<text x="166.1" y="128.7">5V</text>
<text x="173.5" y="130.8">26</text>
<text x="173.5" y="127.3">27</text>
<text x="130.2" y="134.3">6</text>
<text x="130.2" y="137.9">7</text>
<text x="135.4" y="132.2">D2/INT0</text>
<text x="135.4" y="135.7">D3/INT1</text>
<text x="166.1" y="135.7">A6</text>
<text x="166.1" y="132.2">A7</text>
<text x="173.5" y="137.9">24</text>
<text x="173.5" y="134.3">25</text>
<text x="130.2" y="141.4">8</text>
<text x="135.4" y="139.3">D4/T0</text>
<text x="135.4" y="142.8">D5/T1</text>
<text x="166.1" y="142.8">A4</text>
<text x="166.1" y="139.3">A5</text>
<text x="173.5" y="141.4">23</text>
<text x="128.2" y="148.4">10</text>
<text x="130.2" y="144.9">9</text>
<text x="135.4" y="146.3">D6/AIN0</text>
<text x="135.4" y="149.9">D7/AIN1</text>
<text x="166.1" y="149.9">A2</text>
<text x="166.1" y="146.3">A3</text>
<text x="173.5" y="148.4">21</text>
<text x="173.5" y="144.9">22</text>
<text x="128.2" y="152">11</text>
<text x="128.2" y="155.5">12</text>
<text x="135.4" y="153.4">D8/ICP</text>
<text x="166.1" y="153.4">A1</text>
<text x="173.5" y="152">20</text>
<text x="173.5" y="155.5">19</text>
<text x="128.2" y="159">13</text>
<text x="135.4" y="156.9">D9/0C1</text>
<text x="135.4" y="160.4">D10</text>
<text x="162.1" y="160.4">AREF</text>
<text x="166.1" y="156.9">A0</text>
<text x="173.5" y="159">18</text>
<text x="128.2" y="162.6">14</text>
<text x="128.2" y="166.1">15</text>
<text x="135.4" y="164">D11/MOSI</text>
<text x="135.4" y="167.5">D12/MISO</text>
<text x="155.8" y="167.5">SCK/D13</text>
<text x="164.1" y="164">3V3</text>
<text x="173.5" y="166.1">16</text>
<text x="173.5" y="162.6">17</text>
<text x="70.2" y="176.7">1</text>
<text x="83.5" y="176.7">3</text>
<text x="70.2" y="180.2">2</text>
<text x="83.5" y="180.2">4</text>
</g>
<g font-size="2.5" fill="#f00">
<text x="96.6" y="255.9" transform="rotate(-90 96.6 255.9)">V+</text>
<text x="105.4" y="255.9" transform="rotate(-90 105.4 255.9)">V+</text>
</g>
<g font-size="2.5" fill="#00f">
<text x="96.6" y="263.1" transform="rotate(-90 96.6 263.1)">V-</text>
<text x="105.4" y="263.1" transform="rotate(-90 105.4 263.1)">V-</text>
</g>
<g font-size="1.8" fill="#000080">
<text x="83.4" y="105.4">C11</text>
<text x="83.2" y="108.2">100nF</text>
<text x="125.6" y="191.8">C10</text>
<text x="124.6" y="193.5">100nF</text>
<text x="71.4" y="253.5">C3</text>
<text x="71.7" y="255.3">100nF</text>
<text x="85.5" y="253.5">C8</text>
<text x="85.8" y="255.3">100nF</text>
<text x="71.4" y="267.6">C4</text>
<text x="71.7" y="269.4">100nF</text>
<text x="85.5" y="267.6">C7</text>
<text x="85.8" y="269.4">100nF</text>
</g>
</svg>
